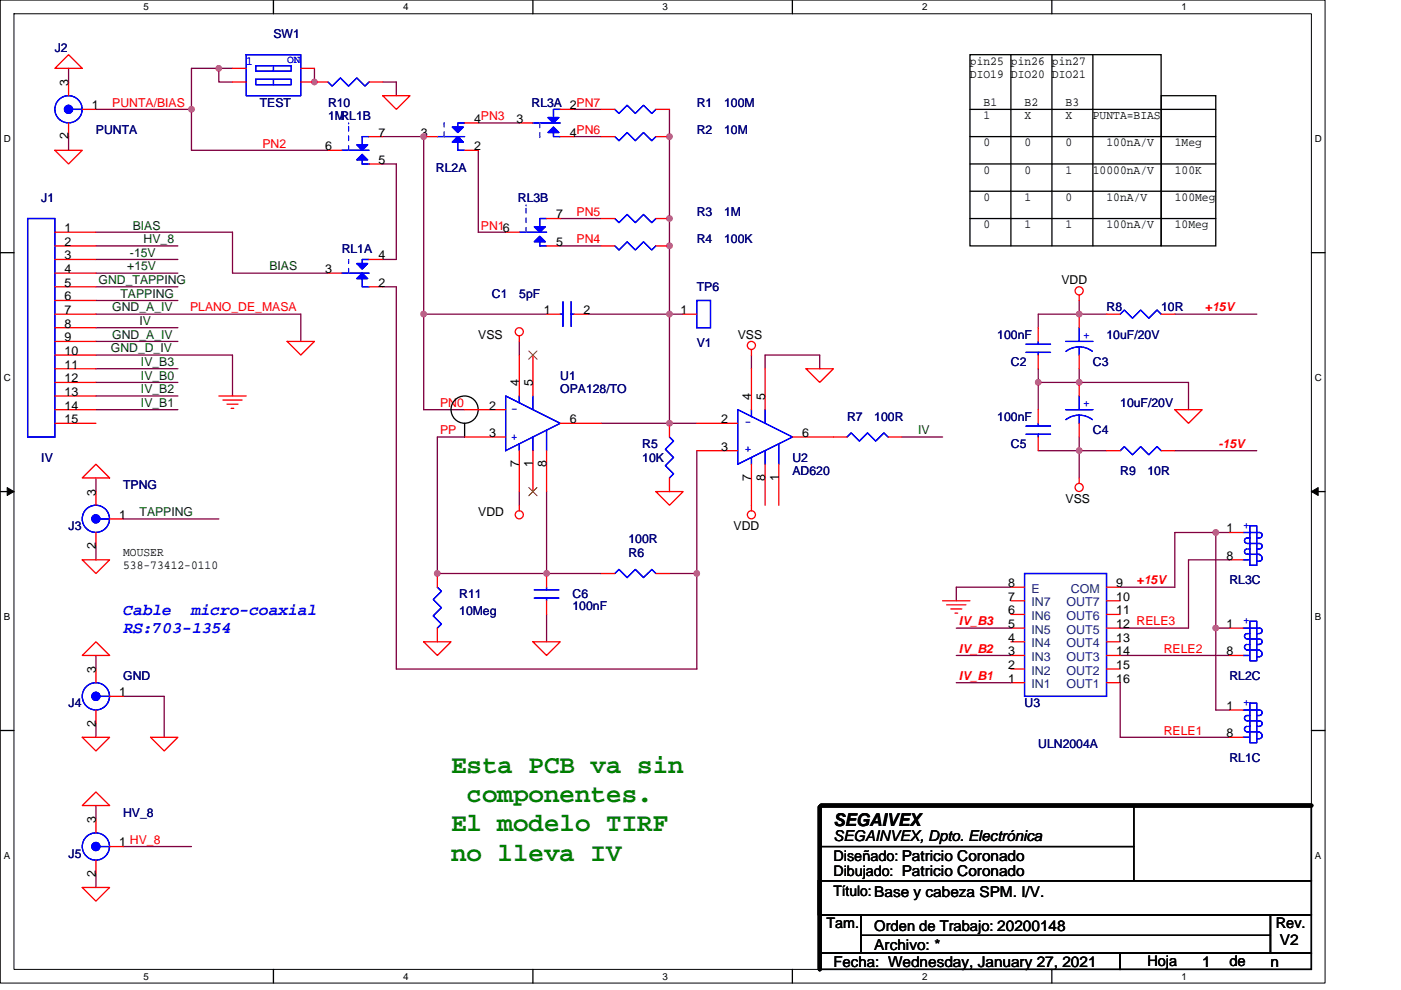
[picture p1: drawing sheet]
<svg xmlns="http://www.w3.org/2000/svg" width="297mm" height="210mm" viewBox="0 0 297 210" stroke-linecap="round" stroke-linejoin="round" font-family="sans-serif">
<path d="M.1 0h280.8v208.5h-280.8zM3 2.9h275v202.7h-275z" fill="none" stroke="#000" stroke-width=".21"/>
<g fill="#fff">
<path d="M30.5 .3h1.1v2.3h-1.1z"/>
<path d="M30.5 205.9h1.1v2.3h-1.1z"/>
</g>
<path d="M58 0v2.9M58 205.6v2.9" fill="none" stroke="#000" stroke-width=".28"/>
<g fill="#fff">
<path d="M85.5 .3h1.1v2.3h-1.1z"/>
<path d="M85.5 205.9h1.1v2.3h-1.1z"/>
</g>
<path d="M113 0v2.9M113 205.6v2.9" fill="none" stroke="#000" stroke-width=".28"/>
<g fill="#fff">
<path d="M140.5 .3h1.1v2.3h-1.1z"/>
<path d="M140.5 205.9h1.1v2.3h-1.1z"/>
</g>
<path d="M168 0v2.9M168 205.6v2.9" fill="none" stroke="#000" stroke-width=".28"/>
<g fill="#fff">
<path d="M195.5 .3h1.2v2.3h-1.2z"/>
<path d="M195.5 205.9h1.2v2.3h-1.2z"/>
</g>
<path d="M223 0v2.9M223 205.6v2.9" fill="none" stroke="#000" stroke-width=".28"/>
<g fill="#fff">
<path d="M250.5 .3h1.2v2.3h-1.2z"/>
<path d="M250.5 205.9h1.2v2.3h-1.2z"/>
<path d="M.8 28.3h1.5v2.3h-1.5z"/>
<path d="M278.8 28.3h1.5v2.3h-1.5z"/>
<path d="M.8 78.9h1.5v2.3h-1.5z"/>
<path d="M278.8 78.9h1.5v2.3h-1.5z"/>
</g>
<path d="M.1 53.6h2.9M278 53.6h2.9" fill="none" stroke="#000" stroke-width=".28"/>
<g fill="#fff">
<path d="M.8 129.6h1.4v2.3h-1.4z"/>
<path d="M278.8 129.6h1.4v2.3h-1.4z"/>
</g>
<path d="M.1 104.3h2.9M278 104.3h2.9" fill="none" stroke="#000" stroke-width=".28"/>
<path d="M1.5 103.4l1.5 .9-1.5 .8zM278 104.3l1.5-.9v1.7z" fill="#000" stroke="#000" stroke-width=".21"/>
<g fill="#fff">
<path d="M.8 180.3h1.4v2.3h-1.4z"/>
<path d="M278.8 180.3h1.4v2.3h-1.4z"/>
</g>
<g fill="none" stroke="#000" stroke-width=".28">
<path d="M205.7 11.6h40.5v40.6h-40.5zM214.3 11.6v40.6M223 11.6v40.6M231.7 11.6v40.6M205.7 23.2h52.1M205.7 29h52.1M205.7 34.8h52.1M246.2 20.3h11.6v31.9h-11.6zM205.7 40.6h52.1M205.7 46.4h52.1M98.5 89.8v2.9M.1 154.9h2.9"/>
<path d="M278 154.9h2.9M173.8 170.9h104.2v15.9h-104.2zM173.8 179.6h66.6M240.4 170.9v15.9M173.5 186.8h104.5v7.2h-104.5zM173.8 194h8.7v8.1h-8.7zM182.5 194h86.9v8.1h-86.9zM182.5 198.4h86.9M269.4 194h8.6v8.1h-8.6zM173.8 202.1h63.7v3.5h-63.7zM237.5 202.1h40.5v3.5h-40.5z"/>
<circle cx="98.5" cy="86.9" r="2.88"/>
</g>
<g fill="none" stroke="#800040" stroke-width=".28">
<path d="M14.5 14.5v2.9M46.4 14.5h2.9M49.3 17.4h-2.9v-2.9h-5.8v8.7M66.7 14.5v2.9M81.1 17.4h2.9v2.9M14.5 29v2.9M20.3 23.2h20.3M40.6 23.2v8.7h29M81.1 34.8h2.9v20.2h-2.9M81.1 29h8.7v37.6M101.4 31.9v17.4h5.8M101.4 26.1h8.7"/>
<path d="M121.7 29h5.8M121.7 23.2h5.8M141.9 23.2v43.4M20.3 49.3h29v8.6h20.3M20.3 52.2h17.4M20.3 57.9h17.4M20.3 55h17.4M118.8 52.2h8.7M118.8 46.4h8.7M20.3 66.6h43.5v5.8M20.3 75.3h29v8.7M20.3 72.4h17.4"/>
<path d="M20.3 78.2h17.4M20.3 69.5h17.4M20.3 60.8h17.4M20.3 63.7h17.4M81.1 60.8h2.9v81.1h63.7v-20.3M89.8 66.6h26.1M89.8 66.6v20.3h8.7M110.1 72.4v2.9M124.6 66.6h17.3M141.9 66.6v23.2h5.8M141.9 66.6h2.9M159.3 75.3v2.9"/>
<path d="M162.2 78.2v-2.9h11.6v2.9M220.1 78.2v8.7M228.8 66.6h-8.7v2.9M228.8 63.7v2.9M228.8 78.2v2.9M228.8 66.6h5.8M249.1 66.6h17.4M20.3 86.9h17.4M20.3 81.1h17.4M20.3 84h17.4M98.5 92.7h-5.8v28.9h23.2M127.5 89.8h14.4"/>
<path d="M147.7 95.6v26M191.2 92.7h8.7M220.1 95.6h8.7M220.1 81.1h8.7M228.8 92.7v2.9M228.8 95.6v5.8M228.8 95.6h5.8M228.8 81.1h23.2v5.8M249.1 95.6h17.4M20.3 115.8v2.9M20.3 101.4v2.9M26.1 110.1h20.3"/>
<path d="M110.1 104.3v2.9M115.9 104.3v17.3M257.8 112.9h2.9M257.8 112.9h-8.7v11.6h-11.6M257.8 112.9v20.3M260.7 118.7h-8.7v14.5h-14.5M20.3 139v2.9M115.9 130.3v5.8M115.9 121.6h11.6M141.9 121.6h5.8M202.8 133.2h11.5M202.8 139h11.5"/>
<path d="M214.3 124.5h-11.5v2.9M237.5 139h23.2M257.8 133.2h2.9M257.8 133.2v17.4h2.9M20.3 153.5v2.9M26.1 147.7h8.7v8.7M202.8 144.8h11.5M237.5 144.8v11.6h23.2M20.3 170.9v2.9M26.1 179.6h14.5M20.3 185.3v2.9"/>
</g>
<g fill="#f0f" stroke="#f0f" stroke-width=".28">
<circle cx="228.8" cy="81.1" r=".57"/>
<circle cx="220.1" cy="81.1" r=".57"/>
<circle cx="141.9" cy="46.3" r=".57"/>
<circle cx="89.8" cy="66.6" r=".57"/>
<circle cx="89.8" cy="29" r=".57"/>
<circle cx="257.8" cy="133.2" r=".57"/>
<circle cx="257.8" cy="112.9" r=".57"/>
<circle cx="228.8" cy="66.6" r=".57"/>
<circle cx="228.8" cy="95.6" r=".57"/>
<circle cx="147.7" cy="121.6" r=".57"/>
<circle cx="115.9" cy="121.6" r=".57"/>
<circle cx="92.7" cy="121.6" r=".57"/>
<circle cx="141.9" cy="29" r=".57"/>
<circle cx="141.9" cy="89.8" r=".57"/>
<circle cx="141.9" cy="66.6" r=".57"/>
<circle cx="141.9" cy="52.1" r=".57"/>
<circle cx="46.4" cy="14.5" r=".57"/>
<circle cx="40.6" cy="23.2" r=".57"/>
<circle cx="66.7" cy="17.4" r=".57"/>
</g>
<g fill="none" stroke="#f00" stroke-width=".28">
<path d="M11.6 14.5l2.9-2.9 2.9 2.9zM14.5 17.4v2.9M49.3 14.5h2.9M49.3 17.4h2.9M63.8 14.5h2.9M63.8 17.4h5.8M78.2 17.4h2.9M11.6 31.9h5.8l-2.9 2.9zM14.5 26.1v2.9M17.4 23.2h2.9M69.6 31.9h2.9M78.2 29h2.9"/>
<path d="M78.2 34.8h2.9M81.1 20.3h5.8l-2.9 2.9zM89.8 29h2.9M98.5 31.9h2.9M98.5 26.1h2.9M110.1 26.1h2.9M118.8 23.2h2.9M118.8 29h2.9M127.5 23.2h2.9M127.5 29h2.9M139.1 23.2h2.8M139.1 29h2.8"/>
<path d="M11.6 49.3h8.7M11.6 52.2h8.7M11.6 55h8.7M11.6 57.9h8.7M69.6 57.9h2.9M78.2 55h2.9M107.2 49.3h2.9M115.9 52.2h2.9M115.9 46.4h2.9M127.5 52.2h2.9M127.5 46.4h2.9M139.1 52.2h2.8"/>
<path d="M139.1 46.4h2.8M11.6 60.8h8.7M11.6 63.7h8.7M11.6 66.6h8.7M11.6 69.5h8.7M11.6 72.4h8.7M11.6 75.3h8.7M11.6 78.2h8.7M60.9 72.4h5.8l-2.9 2.9zM78.2 60.8h2.9M110.1 71.2v1.2M110.1 75.3v8.7"/>
<path d="M113 75.3v8.7M115.9 66.6h2.9M121.7 66.6h2.9M144.8 66.6h2.9M159.3 74.1v1.2M159.3 78.2v8.7M162.2 78.2v8.7M170.9 78.2h5.8l-2.9 2.9zM220.1 69.5v2.9M220.1 75.3v2.9M228.8 62.6v1.1M228.8 66.6v2.9"/>
<path d="M228.8 75.3v2.9M234.6 66.6h2.9M246.2 66.6h2.9M11.6 81.1h8.7M11.6 84h8.7M11.6 86.9h8.7M11.6 89.8h8.7M46.4 84h5.8M47.3 84.9h4M48.1 85.7h2.4M49 86.6h.6M98.5 86.9h8.7"/>
<path d="M98.5 92.7h8.7M110.1 95.6v8.7M113 95.6v8.7M115.9 95.6v8.7M118.8 89.8h8.7M141.9 89.8v2.9M147.7 89.8h8.7M147.7 95.6h8.7M159.3 98.5v9.8M162.2 98.5v8.7M165.1 98.5v8.7M168 92.7h11.6"/>
<path d="M188.3 92.7h2.9M220.1 86.9v2.9M220.1 92.7v2.9M228.8 81.1v2.9M228.8 89.8v2.9M234.6 95.6h2.9M246.2 95.6h2.9M249.1 86.9h5.8l-2.9 2.9zM17.4 118.7h5.8l-2.9 2.9zM17.4 101.4l2.9-2.9 2.9 2.9zM20.3 104.3v2.9M20.3 112.9v2.9"/>
<path d="M23.2 110.1h2.9M110.1 107.2v1.1M139.1 104.3h5.7l-2.9 2.9zM141.9 101.4v2.9M228.8 101.4v1.1M260.7 112.9h2.9M260.7 118.7h2.9M17.4 139l2.9-2.9 2.9 2.9zM89.8 136.1h5.8l-2.9 2.9zM92.7 121.6v2.9M92.7 133.2v2.9M113 136.1h5.8l-2.9 2.9z"/>
<path d="M115.9 121.6v2.9M115.9 127.4v2.9M127.5 121.6h2.9M139.1 121.6h2.8M199.9 127.4h5.8M200.7 128.3h4.1M201.6 129.2h2.3M202.5 130h.5M214.3 133.2h2.9M214.3 139h2.9M214.3 136.1h2.9M214.3 130.3h2.9"/>
<path d="M214.3 127.4h2.9M214.3 124.5h2.9M234.6 133.2h2.9M234.6 139h2.9M234.6 136.1h2.9M234.6 130.3h2.9M234.6 127.4h2.9M234.6 124.5h2.9M260.7 133.2h2.9M260.7 139h2.9M17.4 156.4h5.8l-2.9 2.9zM20.3 141.9v2.9"/>
<path d="M20.3 150.6v2.9M23.2 147.7h2.9M31.9 156.4h5.8l-2.9 2.9zM214.3 144.8h2.9M214.3 141.9h2.9M234.6 144.8h2.9M234.6 141.9h2.9M260.7 150.6h2.9M260.7 156.4h2.9M17.4 170.9l2.9-2.9 2.9 2.9zM20.3 173.8v2.9M23.2 179.6h2.9"/>
<path d="M17.4 188.2h5.8l-2.9 2.9zM20.3 182.5v2.8"/>
<circle cx="110.1" cy="70.4" r=".86"/>
<circle cx="159.3" cy="73.3" r=".86"/>
<circle cx="228.8" cy="61.7" r=".86"/>
<circle cx="110.1" cy="109.2" r=".86"/>
<circle cx="159.3" cy="109.2" r=".86"/>
<circle cx="228.8" cy="103.4" r=".86"/>
</g>
<path d="M173.8 171.2v34.4M174.1 170.9h103.9" fill="none" stroke="#000" stroke-width=".87"/>
<g fill="#00f" stroke="#00f" stroke-width=".28">
<path d="M97.1 29l1.1 1.1h-2.3z" fill-rule="evenodd"/>
<path d="M95.9 26.9h2.3l-1.1 1.2z" fill-rule="evenodd"/>
<path d="M97.1 29l1.1 1.1h-2.3z" fill-rule="evenodd"/>
<path d="M95.9 26.9h2.3l-1.1 1.2z" fill-rule="evenodd"/>
<path d="M113.3 48.1h2.3l-1.2 1.2z" fill-rule="evenodd"/>
<path d="M114.4 50.1l1.2 1.2h-2.3z" fill-rule="evenodd"/>
<path d="M113.3 48.1h2.3l-1.2 1.2z" fill-rule="evenodd"/>
<path d="M114.4 50.1l1.2 1.2h-2.3z" fill-rule="evenodd"/>
<path d="M116.2 24.9h2.3l-1.2 1.2z" fill-rule="evenodd"/>
<path d="M117.3 26.9l1.2 1.2h-2.3z" fill-rule="evenodd"/>
<path d="M116.2 24.9h2.3l-1.2 1.2z" fill-rule="evenodd"/>
<path d="M117.3 26.9l1.2 1.2h-2.3z" fill-rule="evenodd"/>
<path d="M75.6 30.7h2.4l-1.2 1.2z" fill-rule="evenodd"/>
<path d="M76.8 32.7l1.2 1.2h-2.4z" fill-rule="evenodd"/>
<path d="M75.6 30.7h2.4l-1.2 1.2z" fill-rule="evenodd"/>
<path d="M76.8 32.7l1.2 1.2h-2.4z" fill-rule="evenodd"/>
<path d="M76.8 57.9l1.2 1.2h-2.4z" fill-rule="evenodd"/>
<path d="M75.6 55.9h2.4l-1.2 1.2z" fill-rule="evenodd"/>
<path d="M76.8 57.9l1.2 1.2h-2.4z" fill-rule="evenodd"/>
<path d="M75.6 55.9h2.4l-1.2 1.2z" fill-rule="evenodd"/>
<circle cx="14.5" cy="23.2" r=".86"/>
<circle cx="20.3" cy="179.5" r=".86"/>
<circle cx="20.3" cy="147.7" r=".86"/>
<circle cx="20.3" cy="110.1" r=".86"/>
</g>
<g fill="none" stroke="#00f" stroke-width=".28">
<path d="M52.2 11.6h11.6v8.7h-11.6zM54.2 13.9h7.5v1.2h-7.5zM54.2 16.8h7.5v1.2h-7.5zM58 13.9v1.2M58 16.8v1.2M69.6 17.4l.8 .9 1.8-1.8 1.7 1.8 1.7-1.8 1.8 1.8 .8-.9M15.4 23.2h2M72.5 31.9h5.7M76.8 33.9v.9h1.4M78.2 29h-1.4v1.7M92.7 29h5.8M97.1 30.1v1.8h1.4"/>
<path d="M98.5 26.1h-1.4v.8M113 26.1h5.8M117.3 28.1v.9h1.5M118.8 23.2h-1.5v1.7M130.4 23.2l.8 .9 1.8-1.8 1.7 1.8 1.7-1.8 1.8 1.8 .9-.9M130.4 29l.8 .8 1.8-1.7 1.7 1.7 1.7-1.7 1.8 1.7 .9-.8M5.9 46.4h5.7v46.3h-5.7zM72.5 57.9h5.7M76.8 59.1v1.7h1.4M78.2 55h-1.4v.9M110.1 49.3h5.8M114.4 51.3v.9h1.5"/>
<path d="M115.9 46.4h-1.5v1.7M130.4 52.2l.8 .8 1.8-1.7 1.7 1.7 1.7-1.7 1.8 1.7 .9-.8M130.4 46.4l.8 .8 1.8-1.7 1.7 1.7 1.7-1.7 1.8 1.7 .9-.8M118.8 66.6h.6M119.4 64v5.2M121.1 64v5.2M121.1 66.6h.6M147.7 63.7h2.9v5.8h-2.9zM217.5 73h5.2M217.5 74.7h5.2M220.1 72.4v.6M220.1 74.7v.6"/>
<path d="M225.9 72.4h5.8M226 74.5l1.3-.7 1.5-.2 1.5 .2 1.3 .7M228.8 73.6v1.7M228.8 69.5v2.9M237.5 66.6l.9-.8 1.7 1.7 1.7-1.7 1.8 1.7 1.7-1.7 .9 .8M107.2 84l11.6 5.8-11.6 5.8zM110.1 84v1.4M110.1 94.1v1.5M113 84v2.9M113 92.7v2.9M115.9 91.2v4.4M141.9 92.7l.9 .9-1.7 1.7 1.7 1.7-1.7 1.8 1.7 1.7-.9 .9"/>
<path d="M156.4 86.9l11.6 5.8-11.6 5.8zM159.3 86.9v1.4M159.3 97v1.5M162.2 95.6v2.9M162.2 86.9v2.9M165.1 94.1v4.4M179.6 92.7l.9-.9 1.7 1.8 1.7-1.8 1.8 1.8 1.7-1.8 .9 .9M217.5 90.4h5.2M217.5 92.1h5.2M220.1 89.8v.6M220.1 92.1v.6M225.9 86.9h5.8"/>
<path d="M226 89l1.3-.7 1.5-.2 1.5 .2 1.3 .7M228.8 88.1v1.7M228.8 84v2.9M237.5 95.6l.9-.9 1.7 1.8 1.7-1.8 1.8 1.8 1.7-1.8 .9 .9M21.2 110.1h2M263.6 112.9h3.4a.57 .57 0 0 1 .6 .6 .57 .57 0 0 1-.6 .6M263.6 118.7h1.1M264.4 114.1a.57 .57 0 0 0-.5 .6 .57 .57 0 0 0 .5 .6M264.4 116.4a.56 .56 0 0 0-.5 .6 .56 .56 0 0 0 .5 .6M264.4 114.1h.6M264.4 115.3h2.6a.57 .57 0 0 1 .6 .5 .57 .57 0 0 1-.6 .6M264.7 116.4h.3"/>
<path d="M265 111.5h1.5v8.4h-1.5zM265 117.6h-.6h2.6M266.5 114.1h.5M266.5 116.4h.5M266.5 119h.5M266.7 117.6a.73 .73 0 0 1 .9 .5 .73 .73 0 0 1-.6 .9M92.7 124.5l.9 .9-1.7 1.7 1.7 1.8-1.7 1.7 1.7 1.8-.9 .8M113.3 126.9h5.2M113.3 125.1h5.2M115.9 126.9v.5M115.9 124.5v.6M130.4 121.6l.8-.8 1.8 1.7 1.7-1.7 1.7 1.7 1.8-1.7 .9 .8"/>
<path d="M217.2 121.6h17.4v26.1h-17.4zM263.6 133.2h3.4a.57 .57 0 0 1 .6 .6 .57 .57 0 0 1-.6 .6h-.5M263.6 139h1.1M264.4 134.4a.56 .56 0 0 0-.5 .5 .56 .56 0 0 0 .5 .6M264.4 136.7a.57 .57 0 0 0-.5 .6 .57 .57 0 0 0 .5 .5M264.4 134.4h.6M264.4 135.5h2.6a.57 .57 0 0 1 .6 .6 .57 .57 0 0 1-.6 .6h-.5M264.7 136.7h.3M265 131.8h1.5v8.4h-1.5zM265 137.9h-.6h2.6M266.7 137.9a.72 .72 0 0 1 .8 .5 .72 .72 0 0 1-.5 .9h-.5M21.2 147.7h2"/>
<path d="M263.6 150.6h3.4a.57 .57 0 0 1 .6 .6 .57 .57 0 0 1-.6 .5l-.5 .1M263.6 156.4h1.1M264.4 151.8a.56 .56 0 0 0-.5 .5 .56 .56 0 0 0 .5 .6M264.4 154.1a.57 .57 0 0 0-.5 .5 .57 .57 0 0 0 .5 .6M264.4 151.8h.6M264.4 152.9h2.6a.57 .57 0 0 1 .6 .6 .57 .57 0 0 1-.6 .6M264.7 154.1h.3M265 149.1h1.5v8.4h-1.5zM265 155.2h-.6h2.6M266.5 154.1h.5M266.5 156.7h.5M266.7 155.2a.72 .72 0 0 1 .8 .6 .72 .72 0 0 1-.5 .9"/>
<path d="M21.2 179.6h2"/>
<circle cx="14.5" cy="23.2" r="2.89"/>
<circle cx="20.3" cy="110" r="2.89"/>
<circle cx="20.3" cy="147.7" r="2.89"/>
<circle cx="20.3" cy="179.5" r="2.89"/>
</g>
<path d="M112.1 74.4l1.8 1.8M113.9 74.4l-1.8 1.8M112.1 103.4l1.8 1.8M113.9 103.4l-1.8 1.8" fill="none" stroke="#804000" stroke-width=".21"/>
<path d="M73.9 31.9v-5.8M73.9 26.1h.1M94.2 29v-2.9M94.2 26.1h.1M114.4 26.1v2.9M114.4 29h.1M73.9 57.9v-2.9M73.9 55h.1M111.5 49.3v-5.8M111.5 43.5h.1" fill="none" stroke="#fff" stroke-width=".21" stroke-dasharray="1 1 1 1 1 1 1 1"/>
<path d="M73.9 31.9v-5.8M73.9 26.1h.1M94.2 29v-2.9M94.2 26.1h.1M114.4 26.1v2.9M114.4 29h.1M73.9 57.9v-2.9M73.9 55h.1M111.5 49.3v-5.8M111.5 43.5h.1" fill="none" stroke="#00f" stroke-width=".21" stroke-dasharray="1 1 1 1 1 1 1 1"/>
<g font-size="5.5" fill="#008000">
<text x="95.6" y="163.9">Esta PCB va sin</text>
<text x="98.9" y="170.1">componentes.</text>
<text x="95.6" y="176.3">El modelo TIRF</text>
<text x="95.6" y="182.5">no lleva IV</text>
</g>
<text font-size="3.7" x="176.7" y="175.2">SEGAIVEX</text>
<g font-size="3.5" fill="#00f">
<text x="26.1" y="130.3">Cable</text>
<text x="40.5" y="130.3">micro-coaxial</text>
<text x="26.1" y="134.3">RS:703-1354</text>
</g>
<g font-size="3.2">
<text x="176.7" y="178.4">SEGAINVEX, Dpto. Electrónica</text>
<text x="185.4" y="197.4">Orden de Trabajo: 20200148</text>
<text x="185.4" y="201.5">Archivo: *</text>
<text x="271.4" y="200.4">V2</text>
<text x="176.7" y="205">Fecha: Wednesday, January 27, 2021</text>
<text x="254.9" y="205">1</text>
<text x="260.7" y="205">de</text>
<text x="269.4" y="205">n</text>
</g>
<g font-size="3.1">
<text x="176.7" y="182.6">Diseñado: Patricio Coronado</text>
<text x="176.7" y="185.8">Dibujado: Patricio Coronado</text>
<text x="176.7" y="190.1">Título: Base y cabeza SPM. I/V.</text>
<text x="175.3" y="196.8">Tam.</text>
<text x="270.5" y="196.8">Rev.</text>
<text x="243.3" y="204.9">Hoja</text>
</g>
<g font-size="2.6" fill="#000080">
<text x="11.6" y="11">J2</text>
<text x="58" y="8.1">SW1</text>
<text x="55.1" y="22.6">TEST</text>
<text x="69.6" y="22.6">R10</text>
<text x="112.7" y="22.6">RL3A 2PN7</text>
<text x="147.7" y="22.6">R1</text>
<text x="153.5" y="22.6">100M</text>
<text x="20.3" y="28.4">PUNTA</text>
<text x="69.6" y="25.5">1MRL1B</text>
<text x="147.7" y="28.4">R2</text>
<text x="153.5" y="28.4">10M</text>
<text x="92.4" y="36.5">RL2A</text>
<text x="8.8" y="42.9">J1</text>
<text x="109.8" y="42.9">RL3B</text>
<text x="147.7" y="45.8">R3</text>
<text x="153.5" y="45.8">1M</text>
<text x="72.5" y="53.6">RL1A</text>
<text x="147.7" y="51.6">R4</text>
<text x="153.5" y="51.6">100K</text>
<text x="104.3" y="63.2">C1</text>
<text x="110.1" y="63.2">5pF</text>
<text x="147.7" y="61.7">TP6</text>
<text x="211.5" y="71.8">100nF</text>
<text x="234.6" y="66.1">R8</text>
<text x="234.6" y="71.8">10uF/20V</text>
<text x="246.2" y="66.1">10R</text>
<text x="147.7" y="73.6">V1</text>
<text x="214.3" y="77.6">C2</text>
<text x="231.7" y="77.6">C3</text>
<text x="118.8" y="80.5">U1</text>
<text x="118.8" y="83.4">OPA128/TO</text>
<text x="179.6" y="89.2">R7</text>
<text x="185.4" y="89.2">100R</text>
<text x="211.5" y="89.2">100nF</text>
<text x="237.5" y="86.3">10uF/20V</text>
<text x="136.2" y="95">R5</text>
<text x="214.3" y="95">C5</text>
<text x="231.7" y="92.1">C4</text>
<text x="8.8" y="97.9">IV</text>
<text x="136.2" y="97.9">10K</text>
<text x="168" y="97.9">U2</text>
<text x="168" y="100.8">AD620</text>
<text x="237.5" y="100.8">R9</text>
<text x="243.3" y="100.8">10R</text>
<text x="26.1" y="103.7">TPNG</text>
<text x="14.5" y="112.4">J3</text>
<text x="133.3" y="118.2">R6</text>
<text x="133.3" y="115.3">100R</text>
<text x="260.7" y="124">RL3C</text>
<text x="97.4" y="126.9">R11</text>
<text x="97.4" y="130.3">10Meg</text>
<text x="121.4" y="126.9">C6</text>
<text x="121.4" y="129.5">100nF</text>
<text x="26.1" y="144.2">GND</text>
<text x="260.7" y="144.2">RL2C</text>
<text x="14.5" y="150">J4</text>
<text x="217.2" y="150">U3</text>
<text x="220.1" y="158.7">ULN2004A</text>
<text x="260.7" y="161.6">RL1C</text>
<text x="26.1" y="173.2">HV_8</text>
<text x="14.5" y="181.9">J5</text>
</g>
<g font-size="2.6" fill="#00f">
<text x="52.2" y="13.7">1</text>
<text x="229.7" y="71.9">+</text>
<text x="109.8" y="86.2" transform="rotate(180 109.8 86.2)">-</text>
<text x="159.3" y="88.8" transform="rotate(180 159.3 88.8)">-</text>
<text x="229.7" y="86.4">+</text>
<text x="109.8" y="92" transform="rotate(180 109.8 92)">+</text>
<text x="159.3" y="94.6" transform="rotate(180 159.3 94.6)">+</text>
<text x="263.6" y="112.2">+</text>
<text x="263.6" y="132.4">+</text>
<text x="263.6" y="149.8">+</text>
</g>
<g font-size="2.6">
<text x="205.7" y="13.7">pin25 pin26 pin27</text>
<text x="205.7" y="16.6">DIO19 DIO20 DIO21</text>
<text x="14.5" y="18.3" transform="rotate(-90 14.5 18.3)">3</text>
<text x="19.5" y="23.2">1</text>
<text x="208.6" y="22.4">B1</text>
<text x="217.2" y="22.4">B2</text>
<text x="225.9" y="22.4">B3</text>
<text x="14.5" y="29.6" transform="rotate(-90 14.5 29.6)">2</text>
<text x="80.3" y="29">7</text>
<text x="89.2" y="29">3</text>
<text x="100.5" y="26.1">4PN3</text>
<text x="109.5" y="26.1">3</text>
<text x="120.8" y="29">4PN6</text>
<text x="208.6" y="25.3">1</text>
<text x="217.2" y="25.3">X</text>
<text x="225.9" y="25.3">X</text>
<text x="231.7" y="25.3">PUNTA=BIAS</text>
<text x="69" y="31.9">6</text>
<text x="80.3" y="34.8">5</text>
<text x="100.5" y="31.9">2</text>
<text x="208.6" y="31.1">0</text>
<text x="217.2" y="31.1">0</text>
<text x="225.9" y="31.1">0</text>
<text x="234.6" y="31.1">100nA/V</text>
<text x="249.1" y="31.1">1Meg</text>
<text x="208.6" y="36.9">0</text>
<text x="217.2" y="36.9">0</text>
<text x="225.9" y="36.9">1</text>
<text x="231.7" y="36.9">10000nA/V</text>
<text x="249.1" y="36.9">100K</text>
<text x="117.9" y="46.3">7</text>
<text x="208.6" y="42.7">0</text>
<text x="217.2" y="42.7">1</text>
<text x="225.9" y="42.7">0</text>
<text x="234.6" y="42.7">10nA/V</text>
<text x="249.1" y="42.7">100Meg</text>
<text x="13.7" y="49.2">1</text>
<text x="13.7" y="52.1">2</text>
<text x="117.9" y="52.1">5</text>
<text x="208.6" y="48.5">0</text>
<text x="217.2" y="48.5">1</text>
<text x="225.9" y="48.5">1</text>
<text x="234.6" y="48.5">100nA/V</text>
<text x="249.1" y="48.5">10Meg</text>
<text x="13.7" y="55">3</text>
<text x="13.7" y="57.9">4</text>
<text x="69" y="57.9">3</text>
<text x="80.3" y="55">4</text>
<text x="13.7" y="60.8">5</text>
<text x="13.7" y="63.7">6</text>
<text x="80.3" y="60.8">2</text>
<text x="225.1" y="60.3">VDD</text>
<text x="13.7" y="66.6">7</text>
<text x="13.7" y="69.5">8</text>
<text x="101.4" y="71.8">VSS</text>
<text x="115.3" y="66.6">1</text>
<text x="123.7" y="66.6">2</text>
<text x="144.2" y="66.6">1</text>
<text x="156.4" y="71.8">VSS</text>
<text x="13.7" y="72.4">9</text>
<text x="13.7" y="75.3">10</text>
<text x="13.7" y="78.2">11</text>
<text x="13.7" y="81.1">12</text>
<text x="13.7" y="84">13</text>
<text x="110.1" y="82" transform="rotate(-90 110.1 82)">4</text>
<text x="113" y="82" transform="rotate(-90 113 82)">5</text>
<text x="13.7" y="86.9">14</text>
<text x="13.7" y="89.8">15</text>
<text x="103.7" y="86.9">2</text>
<text x="120.8" y="89.8">6</text>
<text x="152.9" y="89.8">2</text>
<text x="159.3" y="84.9" transform="rotate(-90 159.3 84.9)">4</text>
<text x="162.2" y="84.9" transform="rotate(-90 162.2 84.9)">5</text>
<text x="103.7" y="92.7">3</text>
<text x="152.9" y="95.6">3</text>
<text x="170" y="92.7">6</text>
<text x="110.1" y="99.1" transform="rotate(-90 110.1 99.1)">7</text>
<text x="113" y="99.1" transform="rotate(-90 113 99.1)">1</text>
<text x="115.9" y="99.1" transform="rotate(-90 115.9 99.1)">8</text>
<text x="159.3" y="102" transform="rotate(-90 159.3 102)">7</text>
<text x="162.2" y="102" transform="rotate(-90 162.2 102)">8</text>
<text x="165.1" y="102" transform="rotate(-90 165.1 102)">1</text>
<text x="20.3" y="105.1" transform="rotate(-90 20.3 105.1)">3</text>
<text x="225.9" y="106.6">VSS</text>
<text x="25.3" y="110">1</text>
<text x="101.4" y="109.5">VDD</text>
<text x="155.6" y="112.4">VDD</text>
<text x="260.1" y="112.9">1</text>
<text x="20.3" y="116.4" transform="rotate(-90 20.3 116.4)">2</text>
<text x="26.1" y="117.9">MOUSER</text>
<text x="260.1" y="118.7">8</text>
<text x="26.1" y="120.8">538-73412-0110</text>
<text x="213.7" y="124.5">8</text>
<text x="236.6" y="124.5">9</text>
<text x="213.7" y="130.3">6</text>
<text x="213.7" y="127.4">7</text>
<text x="236.6" y="130.3">11</text>
<text x="236.6" y="127.4">10</text>
<text x="213.7" y="136.1">4</text>
<text x="213.7" y="133.2">5</text>
<text x="236.6" y="133.2">12 RELE3</text>
<text x="236.6" y="136.1">13</text>
<text x="260.1" y="133.2">1</text>
<text x="20.3" y="142.8" transform="rotate(-90 20.3 142.8)">3</text>
<text x="213.7" y="141.9">2</text>
<text x="213.7" y="139">3</text>
<text x="236.6" y="139">14</text>
<text x="236.6" y="141.9">15</text>
<text x="260.1" y="139">8</text>
<text x="25.3" y="147.7">1</text>
<text x="213.7" y="144.8">1</text>
<text x="236.6" y="144.8">16</text>
<text x="20.3" y="154.1" transform="rotate(-90 20.3 154.1)">2</text>
<text x="260.1" y="150.6">1</text>
<text x="260.1" y="156.4">8</text>
<text x="20.3" y="174.6" transform="rotate(-90 20.3 174.6)">3</text>
<text x="25.3" y="179.5">1 HV_8</text>
<text x="20.3" y="185.9" transform="rotate(-90 20.3 185.9)">2</text>
</g>
<g font-size="2.6" fill="#f00">
<text x="23.8" y="22.6">PUNTA/BIAS</text>
<text x="55.6" y="31.3">PN2</text>
<text x="122.3" y="45.8">PN5</text>
<text x="102" y="48.7">PN16</text>
<text x="122.3" y="51.6">PN4</text>
<text x="40.3" y="66.1">PLANO_DE_MASA</text>
<text x="255.5" y="66.1">+15V</text>
<text x="93.3" y="86.3">PN0</text>
<text x="93.3" y="92.1">PP</text>
<text x="258.3" y="95">-15V</text>
<text x="241" y="124">+15V</text>
<text x="203.3" y="132.7">IV_B3</text>
<text x="203.3" y="138.5">IV_B2</text>
<text x="246.8" y="138.5">RELE2</text>
<text x="203.3" y="144.2">IV_B1</text>
<text x="246.8" y="155.8">RELE1</text>
</g>
<g font-size="2.6" fill="#004000">
<text x="28.1" y="48.7">BIAS</text>
<text x="30.5" y="51.6">HV_8</text>
<text x="27" y="57.4">+15V</text>
<text x="27.6" y="54.5">-15V</text>
<text x="57.1" y="57.4">BIAS</text>
<text x="20.9" y="60.3">GND_TAPPING</text>
<text x="25.5" y="63.2">TAPPING</text>
<text x="23.8" y="71.8">GND_A_IV</text>
<text x="23.8" y="66.1">GND_A_IV</text>
<text x="29.6" y="68.9">IV</text>
<text x="23.5" y="74.7">GND_D_IV</text>
<text x="29.9" y="77.6">IV_B3</text>
<text x="29.9" y="80.5">IV_B0</text>
<text x="29.9" y="83.4">IV_B2</text>
<text x="29.9" y="86.3">IV_B1</text>
<text x="194.6" y="92.1">IV</text>
<text x="29.6" y="109.5">TAPPING</text>
</g>
<g font-size="2.6" fill="#004080">
<text x="218.7" y="125.7">E</text>
<text x="227" y="125.7">COM</text>
<text x="218.7" y="131.5">IN6</text>
<text x="218.7" y="128.6">IN7</text>
<text x="226.1" y="131.5">OUT6</text>
<text x="226.1" y="128.6">OUT7</text>
<text x="218.7" y="137.3">IN4</text>
<text x="218.7" y="134.4">IN5</text>
<text x="226.1" y="134.4">OUT5</text>
<text x="226.1" y="137.3">OUT4</text>
<text x="218.7" y="143.1">IN2</text>
<text x="218.7" y="140.2">IN3</text>
<text x="226.1" y="140.2">OUT3</text>
<text x="226.1" y="143.1">OUT2</text>
<text x="218.7" y="146">IN1</text>
<text x="226.1" y="146">OUT1</text>
</g>
<text font-size="2.3" fill="#00f" x="60.9" y="13.4">ON</text>
<g font-size="2.1">
<text x="30.5" y="2.2">5</text>
<text x="85.5" y="2.2">4</text>
<text x="140.5" y="2.2">3</text>
<text x="195.5" y="2.2">2</text>
<text x="250.5" y="2.2">1</text>
<text x=".8" y="30.1">D</text>
<text x="278.8" y="30.1">D</text>
<text x=".8" y="80.8">C</text>
<text x="278.8" y="80.8">C</text>
<text x=".8" y="131.4">B</text>
<text x="278.8" y="131.4">B</text>
<text x=".8" y="182.1">A</text>
<text x="278.8" y="182.1">A</text>
<text x="30.5" y="207.8">5</text>
<text x="85.5" y="207.8">4</text>
<text x="140.5" y="207.8">3</text>
<text x="195.5" y="207.8">2</text>
<text x="250.5" y="207.8">1</text>
</g>
</svg>
